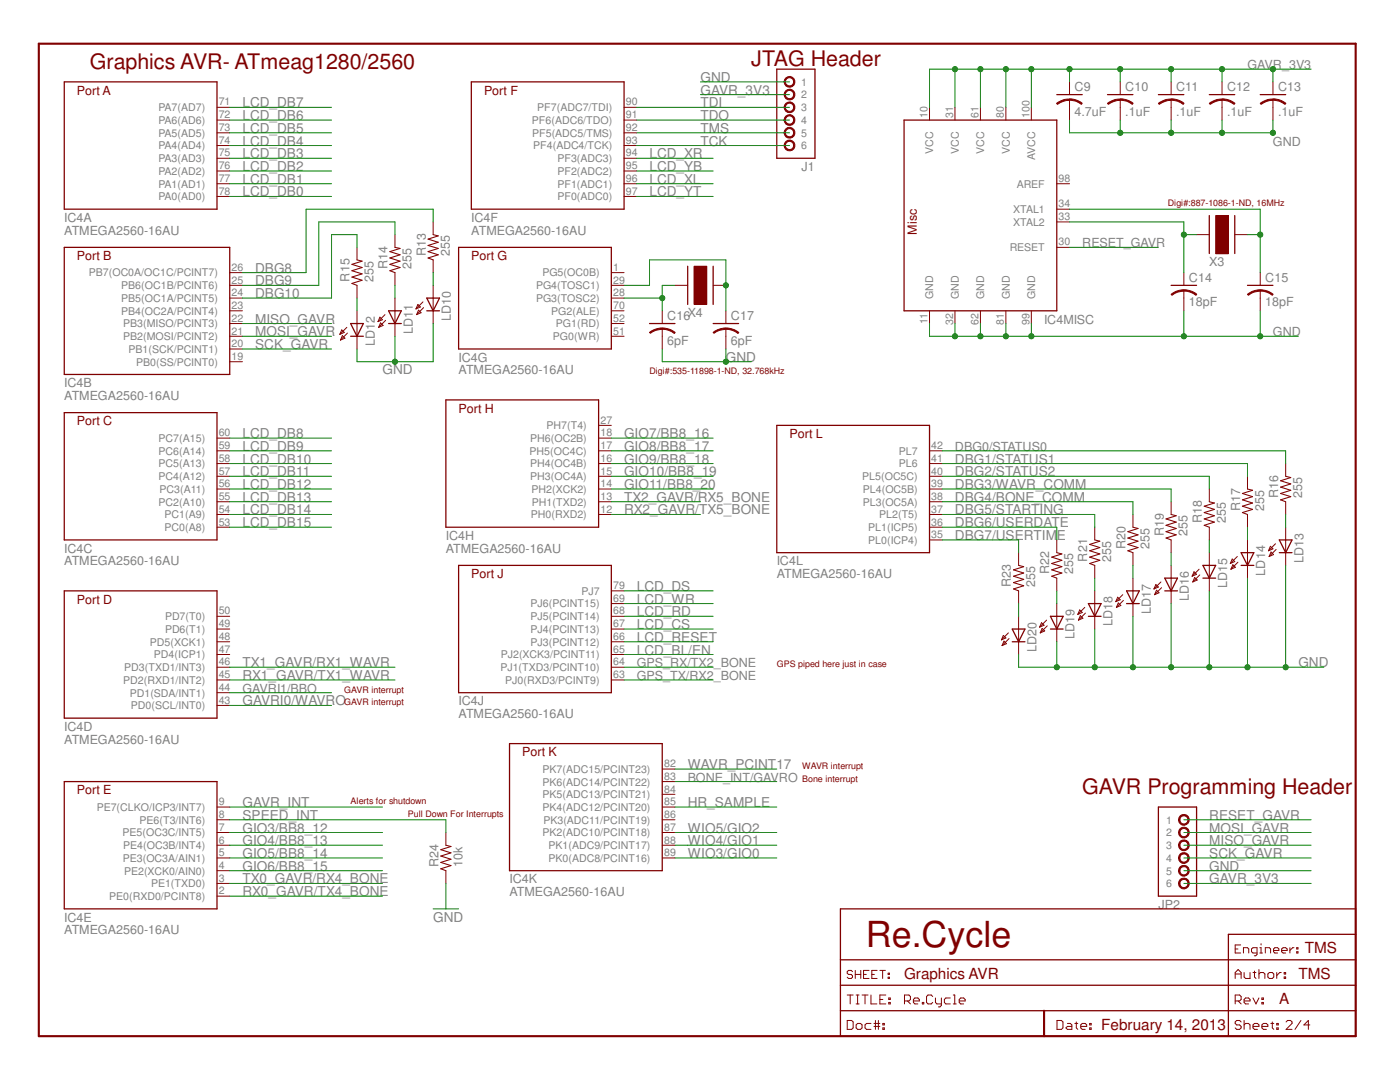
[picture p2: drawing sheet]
<svg xmlns="http://www.w3.org/2000/svg" width="279mm" height="216mm" viewBox="0 0 279 216" stroke-linecap="round" stroke-linejoin="round" font-family="sans-serif">
<path d="M7.7 8.7h262.9v198.1h-262.9zM208.4 201.7v5.1" fill="none" stroke="#800000" stroke-width=".42"/>
<path d="M137.2 53.1v7.6M142.3 53.1v7.6M167.7 181.4h102.9v25.4h-102.9zM167.7 196.6h102.9M167.7 191.5h102.9M270.6 186.4h-25.4v20.4M167.7 201.7h102.9" fill="none" stroke="#800000" stroke-width=".25"/>
<g fill="none" stroke="#800000" stroke-width=".2">
<path d="M134.7 56.9h2.5M142.3 56.9h2.6M169.1 198.5h1.2M169.7 198.5v1.8M170.1 193.9l-.2-.3h-.6l-.2 .3v.3l.2 .2h.6l.2 .3v.3l-.2 .2h-.6l-.2-.2M170.7 194.4h1.1M170.7 193.6v1.6M170.9 198.5h.5M171.2 198.5v1.8M171.8 193.6v1.6M172 198.5h1.2M172.3 194.4h.6"/>
<path d="M172.6 198.5v1.8M173.4 193.6h-1.1v1.6h1.1M173.8 198.5v1.8h1.2M174 194.4h.5M175 193.6h-1v1.6h1M175.6 199.4h.6M175.6 193.6h1.1M176.1 193.6v1.6M176.8 198.5h-1.2v1.8h1.2M177.2 195h.3v.2h-.3zM177.2 194.2h.3v.2h-.3zM177.4 199.1h.3v.3h-.3z"/>
<path d="M180.5 199.7h.9l.3-.3v-.6l-.3-.3h-.9v1.8M181.1 199.7l.6 .6M182.3 199.7h1.2v-.3l-.3-.3h-.6l-.3 .3v.6l.3 .3h.6M186.1 198.8l-.3-.3h-.6l-.3 .3v1.2l.3 .3h.6l.3-.3M186.7 199.1v.9l.3 .3h.9M187.9 199.1v1.5l-.3 .3h-.3M189.7 199.1h-.9l-.3 .3v.6l.3 .3h.9M190.2 198.5h.3v1.8M191.4 199.7h1.2v-.3l-.3-.3h-.6l-.3 .3v.6l.3 .3h.6M246.5 195.2v-1.1l.6-.6 .6 .6v1.1M246.5 199.7h.9l.3-.3v-.6l-.3-.3h-.9v1.8M246.5 194.4h1.2"/>
<path d="M246.5 189.4h.6M247.1 199.7l.6 .6M247.6 188.6h-1.1v1.6h1.1M248.2 190.2v-1.1h.8l.2 .3v.8M248.3 194.1v.8l.3 .3h.9v-1.1M248.3 199.7h1.2v-.3l-.3-.3h-.6l-.3 .3v.6l.3 .3h.6M250.1 199.1l.6 1.2 .5-1.2M250.1 194.1h.6M250.4 193.8v1.1l.3 .3M250.9 190.2h-.8l-.3-.3v-.5l.3-.3h.8v1.4l-.3 .2h-.3M251.2 193.5v1.7M251.2 194.4l.3-.3h.6l.3 .3v.8"/>
<path d="M251.4 190.2h.6M251.4 189.1h.3v1.1M251.7 188.3v.3M251.8 199.1h.3v.3h-.3zM252.5 190.2v-1.1h.8l.3 .3v.8M253.3 194.1h.6l.3 .3v.5l-.3 .3h-.6l-.3-.3v-.5zM254.2 189.7h1v-.3l-.2-.3h-.6l-.2 .3v.5l.2 .3h.6M254.8 194.1v1.1M255.7 194.1h-.3l-.6 .5M255.8 189.7h1.1v-.3l-.3-.3h-.5l-.3 .3v.5l.3 .3h.5M256.3 194.1h.3v.3h-.3zM256.3 194.9h.3v.3h-.3z"/>
<path d="M257.4 189.1v1.1M258.2 189.1h-.2l-.6 .6M258.8 189.9h.2v.3h-.2zM258.8 189.1h.2v.3h-.2zM169.1 203.6h.9l.3 .3v1.2l-.3 .3h-.9zM170.9 204.5l.3-.3h.5l.3 .3v.6l-.3 .3h-.5l-.3-.3zM170.9 200.3h.5M173.8 204.2h-.9l-.3 .3v.6l.3 .3h.9M174.4 204.2h1.2M174.4 204.8h1.2M174.7 203.6v1.8M175.3 203.6v1.8"/>
<path d="M176.2 205.1h.3v.3h-.3zM176.2 204.2h.3v.3h-.3zM177.4 200h.3v.3h-.3zM184.1 200h.3v.3h-.3zM190.2 200.3h.6M210.9 203.6h.9l.3 .3v1.2l-.3 .3h-.9zM213 204.2h.6l.3 .3v.9h-.9l-.3-.3 .3-.3h.9M214.5 204.2h.6M214.8 203.9v1.2l.3 .3M215.7 204.8h1.2v-.3l-.3-.3h-.6l-.3 .3v.6l.3 .3h.6M217.5 205.1h.3v.3h-.3zM217.5 204.2h.3v.3h-.3z"/>
<path d="M247.7 203.9l-.3-.3h-.6l-.3 .3v.3l.3 .3h.6l.3 .3v.3l-.3 .3h-.6l-.3-.3M248.3 204.5l.3-.3h.6l.3 .3v.9M248.3 203.6v1.8M250.1 204.8h1.1v-.3l-.2-.3h-.6l-.3 .3v.6l.3 .3h.6M251.8 204.8h1.2v-.3l-.3-.3h-.6l-.3 .3v.6l.3 .3h.6M251.8 200h.3v.3h-.3zM253.6 204.2h.6M253.9 203.9v1.2l.3 .3M254.8 205.1h.3v.3h-.3zM254.8 204.2h.3v.3h-.3zM256.7 203.9l.3-.3h.6l.3 .3v.3l-1.2 1.2h1.2M259.6 203.6l-1.2 1.8"/>
<path d="M261.4 204.5h-1.2l.9-.9v1.8"/>
</g>
<path d="M138.5 53.1h2.6v7.6h-2.6z" fill-rule="evenodd" fill="#800000"/>
<path d="M138.5 53.1h2.6v7.6h-2.6zM144.9 65.6v1.5" fill="none" stroke="#800000" stroke-width=".2"/>
<path d="M142.3 64.6h5.1" fill="none" stroke="#800000" stroke-width=".25"/>
<path d="M144.9 65.4a4.2 4.2 0 0 1 2.5 .9l-.1 .2a3.8 3.8 0 0 0-2.4-.8z" fill-rule="evenodd" fill="#800000"/>
<path d="M144.9 65.4a4.2 4.2 0 0 1 2.5 .9l-.1 .2a3.8 3.8 0 0 0-2.4-.8z" fill="none" stroke="#800000" stroke-width=".2"/>
<path d="M142.3 66.3a3.9 3.9 0 0 1 2.6-.9v.3a3.9 3.9 0 0 0-2.4 .8z" fill-rule="evenodd" fill="#800000"/>
<path d="M132.2 65.6v1.5M142.3 66.3a3.9 3.9 0 0 1 2.6-.9v.3a3.9 3.9 0 0 0-2.4 .8zM144.9 62v2.6M144.9 67.1v2.5" fill="none" stroke="#800000" stroke-width=".2"/>
<path d="M129.6 64.6h5.1" fill="none" stroke="#800000" stroke-width=".25"/>
<path d="M132.2 65.4a4.2 4.2 0 0 1 2.5 .9l-.1 .2a3.8 3.8 0 0 0-2.4-.8z" fill-rule="evenodd" fill="#800000"/>
<path d="M132.2 65.4a4.2 4.2 0 0 1 2.5 .9l-.1 .2a3.8 3.8 0 0 0-2.4-.8z" fill="none" stroke="#800000" stroke-width=".2"/>
<path d="M129.6 66.3a3.9 3.9 0 0 1 2.6-.9v.3a3.9 3.9 0 0 0-2.4 .8z" fill-rule="evenodd" fill="#800000"/>
<path d="M213.4 19.9v1.5M129.6 66.3a3.9 3.9 0 0 1 2.6-.9v.3a3.9 3.9 0 0 0-2.4 .8zM132.2 62v2.6M132.2 67.1v2.5" fill="none" stroke="#800000" stroke-width=".2"/>
<path d="M210.9 18.9h5.1" fill="none" stroke="#800000" stroke-width=".25"/>
<path d="M213.4 19.7a4 4 0 0 1 2.6 .9l-.2 .2a3.6 3.6 0 0 0-2.4-.8z" fill-rule="evenodd" fill="#800000"/>
<path d="M213.4 19.7a4 4 0 0 1 2.6 .9l-.2 .2a3.6 3.6 0 0 0-2.4-.8z" fill="none" stroke="#800000" stroke-width=".2"/>
<path d="M210.9 20.6a4.3 4.3 0 0 1 2.5-.8v.2a4.1 4.1 0 0 0-2.4 .8z" fill-rule="evenodd" fill="#800000"/>
<path d="M213.4 16.3v2.6M233.7 19.9v1.5M210.9 20.6a4.3 4.3 0 0 1 2.5-.8v.2a4.1 4.1 0 0 0-2.4 .8zM213.4 21.4v2.6" fill="none" stroke="#800000" stroke-width=".2"/>
<path d="M231.2 18.9h5.1" fill="none" stroke="#800000" stroke-width=".25"/>
<path d="M233.7 19.7a4 4 0 0 1 2.6 .9l-.2 .2a3.8 3.8 0 0 0-2.4-.8z" fill-rule="evenodd" fill="#800000"/>
<path d="M233.7 19.7a4 4 0 0 1 2.6 .9l-.2 .2a3.8 3.8 0 0 0-2.4-.8z" fill="none" stroke="#800000" stroke-width=".2"/>
<path d="M231.2 20.6a4.3 4.3 0 0 1 2.5-.8v.2a4.1 4.1 0 0 0-2.3 .8z" fill-rule="evenodd" fill="#800000"/>
<path d="M223.6 19.9v1.5M233.7 16.3v2.6M231.2 20.6a4.3 4.3 0 0 1 2.5-.8v.2a4.1 4.1 0 0 0-2.3 .8zM233.7 21.4v2.6" fill="none" stroke="#800000" stroke-width=".2"/>
<path d="M221 18.9h5.1" fill="none" stroke="#800000" stroke-width=".25"/>
<path d="M223.6 19.7a4 4 0 0 1 2.5 .9l-.1 .2a3.6 3.6 0 0 0-2.4-.8z" fill-rule="evenodd" fill="#800000"/>
<path d="M223.6 19.7a4 4 0 0 1 2.5 .9l-.1 .2a3.6 3.6 0 0 0-2.4-.8z" fill="none" stroke="#800000" stroke-width=".2"/>
<path d="M221 20.6a4.3 4.3 0 0 1 2.6-.8v.2a4.1 4.1 0 0 0-2.4 .8z" fill-rule="evenodd" fill="#800000"/>
<path d="M223.6 16.3v2.6M243.9 19.9v1.5M221 20.6a4.3 4.3 0 0 1 2.6-.8v.2a4.1 4.1 0 0 0-2.4 .8zM223.6 21.4v2.6" fill="none" stroke="#800000" stroke-width=".2"/>
<path d="M241.3 18.9h5.1" fill="none" stroke="#800000" stroke-width=".25"/>
<path d="M243.9 19.7a4 4 0 0 1 2.6 .9l-.2 .2a3.8 3.8 0 0 0-2.4-.8z" fill-rule="evenodd" fill="#800000"/>
<path d="M243.9 19.7a4 4 0 0 1 2.6 .9l-.2 .2a3.8 3.8 0 0 0-2.4-.8z" fill="none" stroke="#800000" stroke-width=".2"/>
<path d="M241.3 20.6a4.3 4.3 0 0 1 2.6-.8v.2a4.1 4.1 0 0 0-2.4 .8z" fill-rule="evenodd" fill="#800000"/>
<path d="M243.9 16.3v2.6M241.3 20.6a4.3 4.3 0 0 1 2.6-.8v.2a4.1 4.1 0 0 0-2.4 .8zM243.9 21.4v2.6M238.8 46.8h2.5M246.4 46.8h2.6" fill="none" stroke="#800000" stroke-width=".2"/>
<path d="M241.3 43v7.6M246.4 43v7.6" fill="none" stroke="#800000" stroke-width=".25"/>
<path d="M242.6 43h2.6v7.6h-2.6z" fill-rule="evenodd" fill="#800000"/>
<path d="M236.3 58v1.5M242.6 43h2.6v7.6h-2.6z" fill="none" stroke="#800000" stroke-width=".2"/>
<path d="M233.7 56.9h5.1" fill="none" stroke="#800000" stroke-width=".25"/>
<path d="M236.3 57.8a4 4 0 0 1 2.5 .9l-.1 .2a3.8 3.8 0 0 0-2.4-.8z" fill-rule="evenodd" fill="#800000"/>
<path d="M236.3 57.8a4 4 0 0 1 2.5 .9l-.1 .2a3.8 3.8 0 0 0-2.4-.8z" fill="none" stroke="#800000" stroke-width=".2"/>
<path d="M233.7 58.7a3.9 3.9 0 0 1 2.6-.9v.3a3.8 3.8 0 0 0-2.4 .8z" fill-rule="evenodd" fill="#800000"/>
<path d="M233.7 58.7a3.9 3.9 0 0 1 2.6-.9v.3a3.8 3.8 0 0 0-2.4 .8zM236.3 54.4v2.5M236.3 59.5v2.5M251.5 58v1.5" fill="none" stroke="#800000" stroke-width=".2"/>
<path d="M249 56.9h5" fill="none" stroke="#800000" stroke-width=".25"/>
<path d="M251.5 57.8a4 4 0 0 1 2.6 .9l-.2 .2a3.8 3.8 0 0 0-2.4-.8z" fill-rule="evenodd" fill="#800000"/>
<path d="M251.5 57.8a4 4 0 0 1 2.6 .9l-.2 .2a3.8 3.8 0 0 0-2.4-.8z" fill="none" stroke="#800000" stroke-width=".2"/>
<path d="M249 58.7a3.9 3.9 0 0 1 2.5-.9v.3a3.6 3.6 0 0 0-2.4 .8z" fill-rule="evenodd" fill="#800000"/>
<path d="M249 58.7a3.9 3.9 0 0 1 2.5-.9v.3a3.6 3.6 0 0 0-2.4 .8zM251.5 54.4v2.5M251.5 59.5v2.5" fill="none" stroke="#800000" stroke-width=".2"/>
<path d="M231.2 161h7.6v17.8h-7.6z" fill="none" stroke="#800000" stroke-width=".25"/>
<path d="M235.5 162.8a1.08 1.08 0 0 1 1.7 .2 1.08 1.08 0 0 1-.6 1.6 1.08 1.08 0 0 1-1.4-1h.3a.81 .81 0 0 1 1-.8 .81 .81 0 0 1 .4 1.3 .81 .81 0 0 1-1.4-.2v-.3h-.3z" fill-rule="evenodd" fill="#800000"/>
<path d="M235.5 162.8a1.08 1.08 0 0 1 1.7 .2 1.08 1.08 0 0 1-.6 1.6 1.08 1.08 0 0 1-1.4-1h.3a.81 .81 0 0 1 1-.8 .81 .81 0 0 1 .4 1.3 .81 .81 0 0 1-1.4-.2v-.3h-.3z" fill="none" stroke="#800000" stroke-width=".2"/>
<path d="M235.5 165.3a1.08 1.08 0 0 1 1.7 .3 1.08 1.08 0 0 1-.6 1.5 1.08 1.08 0 0 1-1.4-1h.3a.81 .81 0 0 1 1-.8 .81 .81 0 0 1 .4 1.3 .81 .81 0 0 1-1.4-.1v-.4h-.3z" fill-rule="evenodd" fill="#800000"/>
<path d="M235.5 165.3a1.08 1.08 0 0 1 1.7 .3 1.08 1.08 0 0 1-.6 1.5 1.08 1.08 0 0 1-1.4-1h.3a.81 .81 0 0 1 1-.8 .81 .81 0 0 1 .4 1.3 .81 .81 0 0 1-1.4-.1v-.4h-.3z" fill="none" stroke="#800000" stroke-width=".2"/>
<path d="M235.5 167.9a1.08 1.08 0 0 1 1.7 .2 1.08 1.08 0 0 1-.6 1.6 1.08 1.08 0 0 1-1.4-1h.3a.81 .81 0 0 1 1-.8 .81 .81 0 0 1 .4 1.3 .81 .81 0 0 1-1.4-.2v-.3h-.3z" fill-rule="evenodd" fill="#800000"/>
<path d="M235.5 167.9a1.08 1.08 0 0 1 1.7 .2 1.08 1.08 0 0 1-.6 1.6 1.08 1.08 0 0 1-1.4-1h.3a.81 .81 0 0 1 1-.8 .81 .81 0 0 1 .4 1.3 .81 .81 0 0 1-1.4-.2v-.3h-.3z" fill="none" stroke="#800000" stroke-width=".2"/>
<path d="M235.5 170.4a1.08 1.08 0 0 1 1.7 .3 1.08 1.08 0 0 1-.6 1.5 1.08 1.08 0 0 1-1.4-1h.3a.81 .81 0 0 1 1-.8 .81 .81 0 0 1 .4 1.3 .81 .81 0 0 1-1.4-.2v-.3h-.3z" fill-rule="evenodd" fill="#800000"/>
<path d="M235.5 170.4a1.08 1.08 0 0 1 1.7 .3 1.08 1.08 0 0 1-.6 1.5 1.08 1.08 0 0 1-1.4-1h.3a.81 .81 0 0 1 1-.8 .81 .81 0 0 1 .4 1.3 .81 .81 0 0 1-1.4-.2v-.3h-.3z" fill="none" stroke="#800000" stroke-width=".2"/>
<path d="M235.5 172.9a1.08 1.08 0 0 1 1.7 .3 1.08 1.08 0 0 1-.6 1.6 1.08 1.08 0 0 1-1.4-1.1h.3a.81 .81 0 0 1 1-.7 .81 .81 0 0 1 .4 1.3 .81 .81 0 0 1-1.4-.2v-.4h-.3z" fill-rule="evenodd" fill="#800000"/>
<path d="M235.5 172.9a1.08 1.08 0 0 1 1.7 .3 1.08 1.08 0 0 1-.6 1.6 1.08 1.08 0 0 1-1.4-1.1h.3a.81 .81 0 0 1 1-.7 .81 .81 0 0 1 .4 1.3 .81 .81 0 0 1-1.4-.2v-.4h-.3z" fill="none" stroke="#800000" stroke-width=".2"/>
<path d="M235.5 175.5a1.08 1.08 0 0 1 1.7 .2 1.08 1.08 0 0 1-.6 1.6 1.08 1.08 0 0 1-1.4-1h.3a.81 .81 0 0 1 1-.8 .81 .81 0 0 1 .4 1.3 .81 .81 0 0 1-1.4-.2v-.3h-.3z" fill-rule="evenodd" fill="#800000"/>
<g fill="none" stroke="#800000" stroke-width=".2">
<path d="M254 19.9v1.5M43.3 21.4h2.5M43.3 24h2.5M43.3 26.5h2.5M43.3 29h2.5M43.3 31.6h2.5M43.3 34.1h2.5M43.3 36.7h2.5M43.3 39.2h2.5M124.5 21.4h2.6M124.5 24h2.6M124.5 26.5h2.6"/>
<path d="M124.5 29h2.6M124.5 31.6h2.6M124.5 34.1h2.6M124.5 36.7h2.6M124.5 39.2h2.6M185.5 21.4v2.6M190.6 21.4v2.6M195.7 21.4v2.6M200.7 21.4v2.6M205.8 21.4v2.6M210.9 36.7h2.5M45.8 54.4h2.6"/>
<path d="M45.8 56.9h2.6M45.8 59.5h2.6M122 54.4h2.5M122 56.9h2.5M122 59.5h2.5M210.9 41.7h2.5M210.9 44.3h2.5M210.9 49.4h2.5M45.8 62h2.6M45.8 64.6h2.6M45.8 67.1h2.6M45.8 69.6h2.6"/>
<path d="M45.8 72.2h2.6M122 62h2.5M122 64.6h2.5M122 67.1h2.5M185.5 62v2.6M190.6 62v2.6M195.7 62v2.6M200.7 62v2.6M205.8 62v2.6M43.3 87.4h2.5M43.3 90h2.5M43.3 92.5h2.5"/>
<path d="M43.3 95h2.5M43.3 97.6h2.5M119.5 87.4h2.5M119.5 90h2.5M119.5 92.5h2.5M119.5 95h2.5M119.5 97.6h2.5M119.5 84.9h2.5M185.5 90h2.5M185.5 92.5h2.5M185.5 95h2.5M185.5 97.6h2.5"/>
<path d="M43.3 100.1h2.5M43.3 102.7h2.5M43.3 105.2h2.5M119.5 100.1h2.5M119.5 102.7h2.5M122 117.9h2.5M185.5 100.1h2.5M185.5 102.7h2.5M185.5 105.2h2.5M185.5 107.7h2.5M203.3 110.3v2.5M203.3 117.9v2.5"/>
<path d="M43.3 123h2.5M43.3 125.5h2.5M43.3 128.1h2.5M43.3 130.6h2.5M43.3 133.1h2.5M43.3 135.7h2.5M43.3 138.2h2.5M122 123h2.5M122 125.5h2.5M122 128.1h2.5M122 130.6h2.5M122 133.1h2.5"/>
<path d="M122 135.7h2.5M122 120.4h2.5M200.2 126.8l.5 .5-.8 .4zM200.4 127.9l.5 .5-.9 .4zM201.3 126.3l-1.4 1.4M201.4 127.4l-1.4 1.4M203.3 123v7.6M43.3 140.8h2.5M132.2 153.5h2.5M132.2 156h2.5M132.2 158.5h2.5M43.3 161h2.5"/>
<path d="M43.3 163.6h2.5M43.3 166.1h2.5M43.3 168.7h2.5M43.3 171.2h2.5M43.3 173.7h2.5M43.3 176.3h2.5M43.3 178.8h2.5M132.2 161h2.5M132.2 163.6h2.5M132.2 166.1h2.5M132.2 168.7h2.5M132.2 171.2h2.5"/>
<path d="M235.5 175.5a1.08 1.08 0 0 1 1.7 .2 1.08 1.08 0 0 1-.6 1.6 1.08 1.08 0 0 1-1.4-1h.3a.81 .81 0 0 1 1-.8 .81 .81 0 0 1 .4 1.3 .81 .81 0 0 1-1.4-.2v-.3h-.3z"/>
</g>
<path d="M203.3 112.8l1 .3-2 .6 2 .6-2 .7 2 .6-2 .6 2 .7-2 .6 1 .4" fill="none" stroke="#800000" stroke-width=".21"/>
<g fill="none" stroke="#800000" stroke-width=".25">
<path d="M12.8 16.3h30.5v25.4h-30.5zM94.1 16.3h30.4v25.4h-30.4zM251.5 18.9h5.1M180.4 24h30.5v38h-30.5zM12.8 49.4h33v25.3h-33zM91.5 49.4h30.5v20.2h-30.5zM89 79.8h30.5v25.4h-30.5zM12.8 82.3h30.5v25.4h-30.5zM155 84.9h30.5v25.4h-30.5zM12.8 117.9h30.5v25.4h-30.5zM91.5 112.8h30.5v25.4h-30.5zM202 125.5h2.6l-1.3 2.6z"/>
<path d="M202 128.1h2.6M12.8 156h30.5v25.4h-30.5zM101.7 148.4h30.5v25.3h-30.5z"/>
</g>
<path d="M254 19.7a4 4 0 0 1 2.6 .9l-.1 .2a3.8 3.8 0 0 0-2.5-.8z" fill-rule="evenodd" fill="#800000"/>
<path d="M254 19.7a4 4 0 0 1 2.6 .9l-.1 .2a3.8 3.8 0 0 0-2.5-.8z" fill="none" stroke="#800000" stroke-width=".2"/>
<path d="M251.5 20.6a4.3 4.3 0 0 1 2.5-.8v.2a3.9 3.9 0 0 0-2.3 .8z" fill-rule="evenodd" fill="#800000"/>
<path d="M254 16.3v2.6M251.5 20.6a4.3 4.3 0 0 1 2.5-.8v.2a3.9 3.9 0 0 0-2.3 .8zM254 21.4v2.6" fill="none" stroke="#800000" stroke-width=".2"/>
<path d="M155 13.8h7.6v17.8h-7.6z" fill="none" stroke="#800000" stroke-width=".25"/>
<path d="M156.8 15.5a1.09 1.09 0 0 1 1.7 .4 1.09 1.09 0 0 1-.7 1.5 1.09 1.09 0 0 1-1.3-1.1h.2a.83 .83 0 0 1 1.1-.8 .83 .83 0 0 1 .4 1.4 .83 .83 0 0 1-1.4-.2l-.1-.4h-.2z" fill-rule="evenodd" fill="#800000"/>
<path d="M156.8 15.5a1.09 1.09 0 0 1 1.7 .4 1.09 1.09 0 0 1-.7 1.5 1.09 1.09 0 0 1-1.3-1.1h.2a.83 .83 0 0 1 1.1-.8 .83 .83 0 0 1 .4 1.4 .83 .83 0 0 1-1.4-.2l-.1-.4h-.2z" fill="none" stroke="#800000" stroke-width=".2"/>
<path d="M156.8 18.1a1.09 1.09 0 0 1 1.7 .3 1.09 1.09 0 0 1-.7 1.6 1.09 1.09 0 0 1-1.3-1.1h.2a.83 .83 0 0 1 1.1-.8 .83 .83 0 0 1 .4 1.3 .83 .83 0 0 1-1.4-.2l-.1-.3h-.2z" fill-rule="evenodd" fill="#800000"/>
<path d="M156.8 18.1a1.09 1.09 0 0 1 1.7 .3 1.09 1.09 0 0 1-.7 1.6 1.09 1.09 0 0 1-1.3-1.1h.2a.83 .83 0 0 1 1.1-.8 .83 .83 0 0 1 .4 1.3 .83 .83 0 0 1-1.4-.2l-.1-.3h-.2z" fill="none" stroke="#800000" stroke-width=".2"/>
<path d="M156.8 20.6a1.09 1.09 0 0 1 1.7 .4 1.09 1.09 0 0 1-.7 1.5 1.09 1.09 0 0 1-1.3-1.1h.2a.83 .83 0 0 1 1.1-.8 .83 .83 0 0 1 .4 1.3 .83 .83 0 0 1-1.4-.1l-.1-.4h-.2z" fill-rule="evenodd" fill="#800000"/>
<path d="M156.8 20.6a1.09 1.09 0 0 1 1.7 .4 1.09 1.09 0 0 1-.7 1.5 1.09 1.09 0 0 1-1.3-1.1h.2a.83 .83 0 0 1 1.1-.8 .83 .83 0 0 1 .4 1.3 .83 .83 0 0 1-1.4-.1l-.1-.4h-.2z" fill="none" stroke="#800000" stroke-width=".2"/>
<path d="M156.8 23.2a1.09 1.09 0 0 1 1.7 .3 1.09 1.09 0 0 1-.7 1.5 1.09 1.09 0 0 1-1.3-1h.2a.83 .83 0 0 1 1.1-.8 .83 .83 0 0 1 .4 1.3 .83 .83 0 0 1-1.4-.2l-.1-.3h-.2z" fill-rule="evenodd" fill="#800000"/>
<path d="M156.8 23.2a1.09 1.09 0 0 1 1.7 .3 1.09 1.09 0 0 1-.7 1.5 1.09 1.09 0 0 1-1.3-1h.2a.83 .83 0 0 1 1.1-.8 .83 .83 0 0 1 .4 1.3 .83 .83 0 0 1-1.4-.2l-.1-.3h-.2z" fill="none" stroke="#800000" stroke-width=".2"/>
<path d="M156.8 25.7a1.09 1.09 0 0 1 1.7 .3 1.09 1.09 0 0 1-.7 1.6 1.09 1.09 0 0 1-1.3-1.1h.2a.83 .83 0 0 1 1.1-.8 .83 .83 0 0 1 .4 1.3 .83 .83 0 0 1-1.4-.2l-.1-.3h-.2z" fill-rule="evenodd" fill="#800000"/>
<path d="M156.8 25.7a1.09 1.09 0 0 1 1.7 .3 1.09 1.09 0 0 1-.7 1.6 1.09 1.09 0 0 1-1.3-1.1h.2a.83 .83 0 0 1 1.1-.8 .83 .83 0 0 1 .4 1.3 .83 .83 0 0 1-1.4-.2l-.1-.3h-.2z" fill="none" stroke="#800000" stroke-width=".2"/>
<path d="M156.8 28.2a1.09 1.09 0 0 1 1.7 .4 1.09 1.09 0 0 1-.7 1.5 1.09 1.09 0 0 1-1.3-1.1h.2a.83 .83 0 0 1 1.1-.8 .83 .83 0 0 1 .4 1.4 .83 .83 0 0 1-1.4-.2l-.1-.4h-.2z" fill-rule="evenodd" fill="#800000"/>
<g fill="none" stroke="#800000" stroke-width=".2">
<path d="M156.8 28.2a1.09 1.09 0 0 1 1.7 .4 1.09 1.09 0 0 1-.7 1.5 1.09 1.09 0 0 1-1.3-1.1h.2a.83 .83 0 0 1 1.1-.8 .83 .83 0 0 1 .4 1.4 .83 .83 0 0 1-1.4-.2l-.1-.4h-.2zM71.2 49.4v2.5M71.2 56.9v2.6M78.8 46.8v2.6M78.8 54.4v2.5M78.8 59.5v7.6M86.4 44.3v2.5M86.4 51.9v2.5M86.4 56.9v7.7M68.2 65.8l.5 .5-.9 .4zM68.3 67l.5 .5-.9 .4zM69.2 65.3l-1.4 1.4"/>
<path d="M69.3 66.5l-1.4 1.4M71.2 62v7.6M75.8 63.3l.5 .5-.9 .4zM75.9 64.4l.6 .5-.9 .4zM76.8 62.8l-1.4 1.4M77 63.9l-1.4 1.4M83.4 60.7l.5 .6-.9 .3zM83.5 61.9l.5 .5-.9 .4zM84.4 60.2l-1.4 1.4M84.5 61.4l-1.4 1.4M241.3 97.6v2.5M249 95v2.6"/>
<path d="M256.6 92.5v2.5M210.9 107.7v2.6M210.9 115.4v2.5M218.5 105.2v2.5M218.5 112.8v2.6M218.5 117.9v7.6M223.1 119.2l.5 .5-.9 .4zM224.1 118.7l-1.4 1.4M224.2 119.8l-1.4 1.4M226.1 102.7v2.5M226.1 110.3v2.5M226.1 115.4v7.6"/>
<path d="M230.7 116.6l.5 .5-.9 .4zM230.8 117.8l.5 .5-.9 .4zM231.7 116.1l-1.4 1.4M231.8 117.3l-1.4 1.4M233.7 100.1v2.6M233.7 107.7v2.6M233.7 112.8v7.6M238.3 114.1l.5 .5-.9 .4zM238.4 115.2l.5 .5-.9 .4zM239.3 113.6l-1.4 1.4M239.4 114.7l-1.4 1.4M241.3 105.2v2.5"/>
<path d="M241.3 110.3v7.6M245.9 111.5l.5 .6-.9 .3zM246 112.7l.5 .5-.8 .4zM246.9 111l-1.4 1.4M247.1 112.2l-1.4 1.4M249 102.7v2.5M249 107.7v7.7M253.5 109l.5 .5-.8 .4zM253.7 110.2l.5 .5-.9 .3zM254.6 108.5l-1.4 1.4M254.7 109.6l-1.4 1.4M256.6 100.1v2.6"/>
<path d="M256.6 105.2v7.6M207.9 124.2l.5 .6-.9 .3zM208 125.4l.5 .5-.9 .4zM208.9 123.7l-1.4 1.4M209 124.9l-1.4 1.4M210.9 120.4v7.7M215.5 121.7l.5 .5-.9 .4zM215.6 122.9l.5 .5-.9 .3zM216.5 121.2l-1.4 1.4M216.6 122.3l-1.4 1.4M223.2 120.3l.5 .5-.9 .4zM89 166.1v2.6"/>
<path d="M89 173.7v2.6"/>
</g>
<path d="M71.2 51.9l1.1 .2-2.1 .6 2.1 .7-2.1 .6 2.1 .7-2.1 .6 2.1 .6-2.1 .7 1 .3M78.8 49.4l1 .2-2 .6 2 .6-2 .7 2 .6-2 .6 2 .7-2 .6 1 .4M86.4 46.8l1.1 .3-2.1 .6 2.1 .6-2.1 .7 2.1 .6-2.1 .6 2.1 .6-2.1 .7 1 .4M249 97.6l1 .2-2.1 .7 2.1 .6-2.1 .6 2.1 .7-2.1 .6 2.1 .6-2.1 .7 1.1 .4M256.6 95l1 .3-2 .6 2 .7-2 .6 2 .6-2 .7 2 .6-2 .6 1 .4M210.9 110.3l1 .2-2 .7 2 .6-2 .6 2 .7-2 .6 2 .6-2 .7 1 .4M218.5 107.7l1 .3-2 .6 2 .7-2 .6 2 .6-2 .7 2 .6-2 .6 1 .4M226.1 105.2l1 .3-2 .6 2 .6-2 .7 2 .6-2 .6 2 .7-2 .6 1 .4M233.7 102.7l1 .2-2 .6 2 .7-2 .6 2 .7-2 .6 2 .6-2 .7 1 .3M241.3 100.1l1.1 .3-2.1 .6 2.1 .6-2.1 .7 2.1 .6-2.1 .6 2.1 .7-2.1 .6 1 .4M89 168.7l1 .2-2 .6 2 .7-2 .6 2 .6-2 .7 2 .6-2 .7 1 .3" fill="none" stroke="#800000" stroke-width=".21"/>
<g fill="none" stroke="#800000" stroke-width=".25">
<path d="M85.2 59.5h2.5l-1.3 2.5zM70 64.6h2.5l-1.3 2.5zM70 67.1h2.5M77.6 64.6h2.5M77.6 62h2.5l-1.3 2.6zM85.2 62h2.5M224.8 117.9h2.6l-1.3 2.5zM232.5 117.9h2.5M232.5 115.4h2.5l-1.3 2.5zM240.1 115.4h2.5M240.1 112.8h2.5l-1.3 2.6zM247.7 112.8h2.5"/>
<path d="M247.7 110.3h2.5l-1.2 2.5zM255.3 110.3h2.6M255.3 107.7h2.6l-1.3 2.6zM209.6 123h2.6l-1.3 2.5zM209.6 125.5h2.6M217.2 123h2.6M217.2 120.4h2.6l-1.3 2.6zM224.8 120.4h2.6"/>
</g>
<path d="M213.4 24v2.5h30.5M223.6 24v2.5" fill="none" stroke="#008000" stroke-width=".2"/>
<circle cx="223.6" cy="26.5" r=".51" fill="#008000"/>
<g fill="none" stroke="#008000" stroke-width=".2">
<path d="M233.7 24v2.5"/>
<circle cx="223.6" cy="26.5" r=".51"/>
</g>
<circle cx="233.7" cy="26.5" r=".51" fill="#008000"/>
<g fill="none" stroke="#008000" stroke-width=".2">
<path d="M243.9 24v2.5"/>
<circle cx="233.7" cy="26.5" r=".51"/>
</g>
<circle cx="243.9" cy="26.5" r=".51" fill="#008000"/>
<g fill="none" stroke="#008000" stroke-width=".2">
<path d="M254 24v2.5h-10.1"/>
<circle cx="243.9" cy="26.5" r=".51"/>
</g>
<circle cx="254" cy="26.5" r=".51" fill="#008000"/>
<g fill="none" stroke="#008000" stroke-width=".2">
<path d="M185.5 64.6v2.5h73.6M190.6 64.6v2.5M236.3 173.7h25.4"/>
<circle cx="254" cy="26.5" r=".51"/>
</g>
<circle cx="190.6" cy="67.1" r=".51" fill="#008000"/>
<g fill="none" stroke="#008000" stroke-width=".2">
<path d="M195.7 64.6v2.5"/>
<circle cx="190.6" cy="67.1" r=".51"/>
</g>
<circle cx="195.7" cy="67.1" r=".51" fill="#008000"/>
<g fill="none" stroke="#008000" stroke-width=".2">
<path d="M200.7 64.6v2.5"/>
<circle cx="195.7" cy="67.1" r=".51"/>
</g>
<circle cx="200.7" cy="67.1" r=".51" fill="#008000"/>
<g fill="none" stroke="#008000" stroke-width=".2">
<path d="M205.8 64.6v2.5"/>
<circle cx="200.7" cy="67.1" r=".51"/>
</g>
<circle cx="205.8" cy="67.1" r=".51" fill="#008000"/>
<g fill="none" stroke="#008000" stroke-width=".2">
<path d="M236.3 62v5.1"/>
<circle cx="205.8" cy="67.1" r=".51"/>
</g>
<circle cx="236.3" cy="67.1" r=".51" fill="#008000"/>
<g fill="none" stroke="#008000" stroke-width=".2">
<path d="M251.5 62v5.1"/>
<circle cx="236.3" cy="67.1" r=".51"/>
</g>
<circle cx="251.5" cy="67.1" r=".51" fill="#008000"/>
<g fill="none" stroke="#008000" stroke-width=".2">
<path d="M241.3 117.9v15.2h7.7"/>
<circle cx="251.5" cy="67.1" r=".51"/>
</g>
<circle cx="241.3" cy="133.1" r=".51" fill="#008000"/>
<g fill="none" stroke="#008000" stroke-width=".2">
<path d="M233.7 120.4v12.7h7.6"/>
<circle cx="241.3" cy="133.1" r=".51"/>
</g>
<circle cx="233.7" cy="133.1" r=".51" fill="#008000"/>
<g fill="none" stroke="#008000" stroke-width=".2">
<path d="M226.1 123v10.1h7.6"/>
<circle cx="233.7" cy="133.1" r=".51"/>
</g>
<circle cx="226.1" cy="133.1" r=".51" fill="#008000"/>
<g fill="none" stroke="#008000" stroke-width=".2">
<path d="M218.5 125.5v7.6h7.6"/>
<circle cx="226.1" cy="133.1" r=".51"/>
</g>
<circle cx="218.5" cy="133.1" r=".51" fill="#008000"/>
<g fill="none" stroke="#008000" stroke-width=".2">
<path d="M210.9 128.1v5h7.6"/>
<circle cx="218.5" cy="133.1" r=".51"/>
</g>
<circle cx="210.9" cy="133.1" r=".51" fill="#008000"/>
<g fill="none" stroke="#008000" stroke-width=".2">
<path d="M249 115.4v17.7M203.3 130.6v2.5h7.6"/>
<circle cx="210.9" cy="133.1" r=".51"/>
</g>
<circle cx="249" cy="133.1" r=".51" fill="#008000"/>
<g fill="none" stroke="#008000" stroke-width=".2">
<path d="M256.6 112.8v20.3M249 133.1h15.2"/>
<circle cx="249" cy="133.1" r=".51"/>
</g>
<circle cx="256.6" cy="133.1" r=".51" fill="#008000"/>
<g fill="none" stroke="#008000" stroke-width=".2">
<path d="M132.2 69.6v2.6h17.7M144.9 69.6v2.6"/>
<circle cx="256.6" cy="133.1" r=".51"/>
</g>
<circle cx="144.9" cy="72.2" r=".51" fill="#008000"/>
<g fill="none" stroke="#008000" stroke-width=".2">
<path d="M139.8 16.3h17.8M78.8 67.1v5.1M86.4 64.6v7.6h-15.2v-2.6"/>
<circle cx="144.9" cy="72.2" r=".51"/>
</g>
<circle cx="78.8" cy="72.2" r=".51" fill="#008000"/>
<g fill="none" stroke="#008000" stroke-width=".2">
<path d="M233.7 13.8h-20.3v2.5M89 176.3v5.1M86.4 181.4h5.1"/>
<circle cx="78.8" cy="72.2" r=".51"/>
</g>
<circle cx="213.4" cy="13.8" r=".51" fill="#008000"/>
<g fill="none" stroke="#008000" stroke-width=".2">
<path d="M223.6 13.8v2.5"/>
<circle cx="213.4" cy="13.8" r=".51"/>
</g>
<circle cx="223.6" cy="13.8" r=".51" fill="#008000"/>
<g fill="none" stroke="#008000" stroke-width=".2">
<path d="M233.7 13.8v2.5"/>
<circle cx="223.6" cy="13.8" r=".51"/>
</g>
<circle cx="233.7" cy="13.8" r=".51" fill="#008000"/>
<g fill="none" stroke="#008000" stroke-width=".2">
<path d="M233.7 13.8h10.2v2.5"/>
<circle cx="233.7" cy="13.8" r=".51"/>
</g>
<circle cx="243.9" cy="13.8" r=".51" fill="#008000"/>
<g fill="none" stroke="#008000" stroke-width=".2">
<path d="M190.6 13.8v7.6M213.4 13.8h-27.9v7.6"/>
<circle cx="243.9" cy="13.8" r=".51"/>
</g>
<circle cx="190.6" cy="13.8" r=".51" fill="#008000"/>
<g fill="none" stroke="#008000" stroke-width=".2">
<path d="M195.7 13.8v7.6"/>
<circle cx="190.6" cy="13.8" r=".51"/>
</g>
<circle cx="195.7" cy="13.8" r=".51" fill="#008000"/>
<g fill="none" stroke="#008000" stroke-width=".2">
<path d="M200.7 13.8v7.6"/>
<circle cx="195.7" cy="13.8" r=".51"/>
</g>
<circle cx="200.7" cy="13.8" r=".51" fill="#008000"/>
<g fill="none" stroke="#008000" stroke-width=".2">
<path d="M205.8 13.8v7.6"/>
<circle cx="200.7" cy="13.8" r=".51"/>
</g>
<circle cx="205.8" cy="13.8" r=".51" fill="#008000"/>
<g fill="none" stroke="#008000" stroke-width=".2">
<path d="M243.9 13.8h17.8M254 13.8v2.5"/>
<circle cx="205.8" cy="13.8" r=".51"/>
</g>
<circle cx="254" cy="13.8" r=".51" fill="#008000"/>
<g fill="none" stroke="#008000" stroke-width=".2">
<path d="M139.8 18.9h17.8M249 46.8h2.5M251.5 41.7v12.7M236.3 176.3h25.4"/>
<circle cx="254" cy="13.8" r=".51"/>
</g>
<circle cx="251.5" cy="46.8" r=".51" fill="#008000"/>
<g fill="none" stroke="#008000" stroke-width=".2">
<path d="M213.4 41.7h38.1M236.3 44.3v10.1M236.3 46.8h2.5"/>
<circle cx="251.5" cy="46.8" r=".51"/>
</g>
<circle cx="236.3" cy="46.8" r=".51" fill="#008000"/>
<g fill="none" stroke="#008000" stroke-width=".2">
<path d="M124.5 56.9h5.1v-5h15.3v10.1M213.4 44.3h22.9M213.4 49.4h17.8M48.4 67.1h17.8M48.4 64.6h17.8M48.4 69.6h17.8M188 97.6h45.7v2.5M188 92.5h61v2.5M188 95h53.3v2.6M188 100.1h38.1v2.6M188 102.7h30.5v2.5M188 105.2h22.9v2.5"/>
<path d="M188 107.7h15.3v2.6M210.9 117.9v2.5M218.5 115.4v2.5M226.1 112.8v2.6M233.7 110.3v2.5M241.3 107.7v2.6M45.8 135.7h33M45.8 133.1h33M203.3 120.4v2.6M134.7 153.5h20.3M45.8 176.3h30.5M45.8 178.8h30.5"/>
<path d="M236.3 163.6h25.4M236.3 166.1h25.4M236.3 168.7h25.4M236.3 171.2h25.4"/>
<circle cx="236.3" cy="46.8" r=".51"/>
</g>
<circle cx="144.9" cy="56.9" r=".51" fill="#008000"/>
<g fill="none" stroke="#008000" stroke-width=".2">
<path d="M124.5 59.5h7.7M134.7 56.9h-2.5v5.1"/>
<circle cx="144.9" cy="56.9" r=".51"/>
</g>
<circle cx="132.2" cy="59.5" r=".51" fill="#008000"/>
<g fill="none" stroke="#008000" stroke-width=".2">
<path d="M45.8 21.4h20.4M45.8 24h20.4M45.8 26.5h20.4M45.8 29h20.4M45.8 31.6h20.4M45.8 34.1h20.4M45.8 36.7h20.4M45.8 39.2h20.4M127.1 21.4h30.5M127.1 24h30.5M127.1 26.5h30.5M127.1 29h30.5"/>
<path d="M127.1 31.6h15.2M127.1 34.1h15.2M127.1 36.7h15.2M127.1 39.2h15.2M71.2 49.4v-2.6h-5v12.7h-17.8M71.2 59.5v2.5M78.8 46.8v-2.5h-15.2v12.6h-15.2M78.8 56.9v2.6M86.4 44.3v-2.6h-25.3v12.7h-12.7M86.4 54.4v2.5M45.8 90h20.4M45.8 87.4h20.4"/>
<path d="M45.8 92.5h20.4M45.8 95h20.4M45.8 97.6h20.4M122 90h20.3M122 87.4h20.3M122 92.5h20.3M122 95h20.3M122 97.6h20.3M188 90h68.6v2.5M45.8 100.1h20.4M45.8 102.7h20.4M45.8 105.2h20.4"/>
<path d="M122 100.1h17.8M122 102.7h17.8M124.5 117.9h17.8M249 105.2v2.5M256.6 102.7v2.5M45.8 138.2h20.4M124.5 120.4h17.8M124.5 123h17.8M124.5 128.1h17.8M124.5 130.6h17.8M124.5 125.5h17.8M124.5 133.1h17.8"/>
<path d="M124.5 135.7h17.8M45.8 140.8h20.4M134.7 156h20.3M45.8 161h30.5M45.8 168.7h30.5M45.8 166.1h30.5M45.8 171.2h30.5M45.8 173.7h30.5M45.8 163.6h43.2v2.5M134.7 161h20.3M134.7 168.7h20.3M134.7 166.1h20.3"/>
<path d="M134.7 171.2h20.3"/>
<circle cx="132.2" cy="59.5" r=".51"/>
</g>
<text font-size="7.2" fill="#800000" x="172.8" y="189">Re.Cycle</text>
<g font-size="4.3" fill="#800000">
<text x="17.9" y="13.8">Graphics AVR- ATmeag1280/2560</text>
<text x="149.9" y="13.2">JTAG Header</text>
<text x="216" y="158.5">GAVR Programming Header</text>
</g>
<g font-size="3" fill="#800000">
<text x="260.4" y="190.2">TMS</text>
<text x="180.4" y="195.3">Graphics AVR</text>
<text x="259.1" y="195.3">TMS</text>
<text x="255.3" y="200.4">A</text>
<text x="219.8" y="205.5">February 14, 2013</text>
</g>
<g font-size="2.7" fill="#808080">
<text x="139.8" y="16.3">GND</text>
<text x="48.4" y="21.4">LCD_DB7</text>
<text x="48.4" y="24">LCD_DB6</text>
<text x="139.8" y="18.9">GAVR_3V3</text>
<text x="139.8" y="21.4">TDI</text>
<text x="139.8" y="24">TDO</text>
<text x="48.4" y="26.5">LCD_DB5</text>
<text x="48.4" y="29">LCD_DB4</text>
<text x="139.8" y="26.5">TMS</text>
<text x="139.8" y="29">TCK</text>
<text x="48.4" y="31.6">LCD_DB3</text>
<text x="48.4" y="34.1">LCD_DB2</text>
<text x="129.6" y="31.6">LCD_XR</text>
<text x="129.6" y="34.1">LCD_YB</text>
<text x="48.4" y="36.7">LCD_DB1</text>
<text x="48.4" y="39.2">LCD_DB0</text>
<text x="129.6" y="36.7">LCD_XL</text>
<text x="129.6" y="39.2">LCD_YT</text>
<text x="50.9" y="54.4">DBG8</text>
<text x="50.9" y="56.9">DBG9</text>
<text x="50.9" y="59.5">DBG10</text>
<text x="50.9" y="64.6">MISO_GAVR</text>
<text x="50.9" y="67.1">MOSI_GAVR</text>
<text x="50.9" y="69.6">SCK_GAVR</text>
<text x="76.3" y="74.7">GND</text>
<text x="144.9" y="72.2">GND</text>
<text x="48.4" y="87.4">LCD_DB8</text>
<text x="48.4" y="90">LCD_DB9</text>
<text x="124.5" y="90">GIO8/BB8_17</text>
<text x="124.5" y="87.4">GIO7/BB8_16</text>
<text x="48.4" y="92.5">LCD_DB10</text>
<text x="48.4" y="95">LCD_DB11</text>
<text x="124.5" y="92.5">GIO9/BB8_18</text>
<text x="124.5" y="95">GIO10/BB8_19</text>
<text x="190.6" y="92.5">DBG1/STATUS1</text>
<text x="190.6" y="95">DBG2/STATUS2</text>
<text x="48.4" y="97.6">LCD_DB12</text>
<text x="48.4" y="100.1">LCD_DB13</text>
<text x="124.5" y="100.1">TX2_GAVR/RX5_BONE</text>
<text x="124.5" y="97.6">GIO11/BB8_20</text>
<text x="190.6" y="97.6">DBG3/WAVR_COMM</text>
<text x="190.6" y="100.1">DBG4/BONE_COMM</text>
<text x="48.4" y="102.7">LCD_DB14</text>
<text x="48.4" y="105.2">LCD_DB15</text>
<text x="124.5" y="102.7">RX2_GAVR/TX5_BONE</text>
<text x="190.6" y="102.7">DBG5/STARTING</text>
<text x="190.6" y="105.2">DBG6/USERDATE</text>
<text x="190.6" y="107.7">DBG7/USERTIME</text>
<text x="127.1" y="117.9">LCD_DS</text>
<text x="127.1" y="120.4">LCD_WR</text>
<text x="127.1" y="123">LCD_RD</text>
<text x="127.1" y="125.5">LCD_CS</text>
<text x="127.1" y="128.1">LCD_RESET</text>
<text x="127.1" y="130.6">LCD_BL/EN</text>
<text x="48.4" y="135.7">RX1_GAVR/TX1_WAVR</text>
<text x="48.4" y="133.1">TX1_GAVR/RX1_WAVR</text>
<text x="259.1" y="133.1">GND</text>
<text x="48.4" y="140.8">GAVRI0/WAVRO</text>
<text x="137.2" y="153.5">WAVR_PCINT17</text>
<text x="48.4" y="161">GAVR_INT</text>
<text x="137.2" y="161">HR_SAMPLE</text>
<text x="48.4" y="166.1">GIO3/BB8_12</text>
<text x="48.4" y="163.6">SPEED_INT</text>
<text x="137.2" y="166.1">WIO5/GIO2</text>
<text x="241.3" y="163.6">RESET_GAVR</text>
<text x="241.3" y="166.1">MOSI_GAVR</text>
<text x="48.4" y="168.7">GIO4/BB8_13</text>
<text x="48.4" y="171.2">GIO5/BB8_14</text>
<text x="48.4" y="173.7">GIO6/BB8_15</text>
<text x="137.2" y="168.7">WIO4/GIO1</text>
<text x="137.2" y="171.2">WIO3/GIO0</text>
<text x="241.3" y="173.7">GND</text>
<text x="241.3" y="168.7">MISO_GAVR</text>
<text x="241.3" y="171.2">SCK_GAVR</text>
<text x="48.4" y="176.3">TX0_GAVR/RX4_BONE</text>
<text x="48.4" y="178.8">RX0_GAVR/TX4_BONE</text>
<text x="241.3" y="176.3">GAVR_3V3</text>
<text x="86.4" y="183.9">GND</text>
</g>
<g font-size="2.5" fill="#808080">
<text x="249" y="13.8">GAVR_3V3</text>
<text x="214.5" y="23.1">4.7uF</text>
<text x="214.5" y="18.2">C9</text>
<text x="224.6" y="23.1">.1uF</text>
<text x="224.6" y="18.2">C10</text>
<text x="234.7" y="23.1">.1uF</text>
<text x="234.7" y="18.2">C11</text>
<text x="244.9" y="23.1">.1uF</text>
<text x="244.9" y="18.2">C12</text>
<text x="255.1" y="23.1">.1uF</text>
<text x="255.1" y="18.2">C13</text>
<text x="254" y="29">GND</text>
<text x="160" y="34.1">J1</text>
<text x="12.8" y="46.8">ATMEGA2560-16AU</text>
<text x="12.8" y="44.3">IC4A</text>
<text x="94.1" y="46.8">ATMEGA2560-16AU</text>
<text x="94.1" y="44.3">IC4F</text>
<text x="77.3" y="53.6" transform="rotate(-90 77.3 53.6)">R14</text>
<text x="82.1" y="53.6" transform="rotate(-90 82.1 53.6)">255</text>
<text x="85" y="51.1" transform="rotate(-90 85 51.1)">R13</text>
<text x="89.7" y="51.1" transform="rotate(-90 89.7 51.1)">255</text>
<text x="216" y="49.4">RESET_GAVR</text>
<text x="241.3" y="53.1">X3</text>
<text x="69.7" y="56.2" transform="rotate(-90 69.7 56.2)">R15</text>
<text x="74.5" y="56.2" transform="rotate(-90 74.5 56.2)">255</text>
<text x="237.3" y="56.3">C14</text>
<text x="252.5" y="56.3">C15</text>
<text x="90" y="64.1" transform="rotate(-90 90 64.1)">LD10</text>
<text x="133.2" y="63.9">C16</text>
<text x="137.2" y="63.3">X4</text>
<text x="145.9" y="63.9">C17</text>
<text x="208.4" y="64.6">IC4MISC</text>
<text x="237.3" y="61.1">18pF</text>
<text x="252.5" y="61.1">18pF</text>
<text x="74.8" y="69.1" transform="rotate(-90 74.8 69.1)">LD12</text>
<text x="82.4" y="66.6" transform="rotate(-90 82.4 66.6)">LD11</text>
<text x="133.2" y="68.7">6pF</text>
<text x="145.9" y="68.7">6pF</text>
<text x="254" y="67.1">GND</text>
<text x="12.8" y="77.3">IC4B</text>
<text x="91.5" y="72.2">IC4G</text>
<text x="91.5" y="74.7">ATMEGA2560-16AU</text>
<text x="12.8" y="79.8">ATMEGA2560-16AU</text>
<text x="190.6" y="90">DBG0/STATUS0</text>
<text x="247.5" y="101.9" transform="rotate(-90 247.5 101.9)">R17</text>
<text x="252.3" y="101.9" transform="rotate(-90 252.3 101.9)">255</text>
<text x="255.1" y="99.4" transform="rotate(-90 255.1 99.4)">R16</text>
<text x="259.9" y="99.4" transform="rotate(-90 259.9 99.4)">255</text>
<text x="89" y="107.7">IC4H</text>
<text x="232.2" y="107" transform="rotate(-90 232.2 107)">R19</text>
<text x="237" y="107" transform="rotate(-90 237 107)">255</text>
<text x="239.9" y="104.4" transform="rotate(-90 239.9 104.4)">R18</text>
<text x="244.6" y="104.4" transform="rotate(-90 244.6 104.4)">255</text>
<text x="12.8" y="112.8">ATMEGA2560-16AU</text>
<text x="12.8" y="110.3">IC4C</text>
<text x="89" y="110.3">ATMEGA2560-16AU</text>
<text x="155" y="112.8">IC4L</text>
<text x="217" y="112.1" transform="rotate(-90 217 112.1)">R21</text>
<text x="221.8" y="112.1" transform="rotate(-90 221.8 112.1)">255</text>
<text x="224.6" y="109.5" transform="rotate(-90 224.6 109.5)">R20</text>
<text x="229.4" y="109.5" transform="rotate(-90 229.4 109.5)">255</text>
<text x="260.1" y="112.3" transform="rotate(-90 260.1 112.3)">LD13</text>
<text x="155" y="115.4">ATMEGA2560-16AU</text>
<text x="201.8" y="117.1" transform="rotate(-90 201.8 117.1)">R23</text>
<text x="206.6" y="117.1" transform="rotate(-90 206.6 117.1)">255</text>
<text x="209.4" y="114.6" transform="rotate(-90 209.4 114.6)">R22</text>
<text x="214.2" y="114.6" transform="rotate(-90 214.2 114.6)">255</text>
<text x="237.3" y="119.9" transform="rotate(-90 237.3 119.9)">LD16</text>
<text x="244.9" y="117.4" transform="rotate(-90 244.9 117.4)">LD15</text>
<text x="252.5" y="114.9" transform="rotate(-90 252.5 114.9)">LD14</text>
<text x="222" y="125" transform="rotate(-90 222 125)">LD18</text>
<text x="229.7" y="122.5" transform="rotate(-90 229.7 122.5)">LD17</text>
<text x="206.8" y="130.1" transform="rotate(-90 206.8 130.1)">LD20</text>
<text x="214.5" y="127.6" transform="rotate(-90 214.5 127.6)">LD19</text>
<text x="127.1" y="133.1">GPS_RX/TX2_BONE</text>
<text x="127.1" y="135.7">GPS_TX/RX2_BONE</text>
<text x="48.4" y="138.2">GAVRI1/BBO</text>
<text x="91.5" y="140.8">IC4J</text>
<text x="91.5" y="143.3">ATMEGA2560-16AU</text>
<text x="12.8" y="148.4">ATMEGA2560-16AU</text>
<text x="12.8" y="145.8">IC4D</text>
<text x="137.2" y="156">BONE_INT/GAVRO</text>
<text x="87.5" y="173" transform="rotate(-90 87.5 173)">R24</text>
<text x="92.3" y="173" transform="rotate(-90 92.3 173)">10k</text>
<text x="101.7" y="176.3">IC4K</text>
<text x="101.7" y="178.8">ATMEGA2560-16AU</text>
<text x="12.8" y="183.9">IC4E</text>
<text x="231.2" y="181.4">JP2</text>
<text x="12.8" y="186.4">ATMEGA2560-16AU</text>
</g>
<g font-size="2.5" fill="#800000">
<text x="15.4" y="18.9">Port A</text>
<text x="96.6" y="18.9">Port F</text>
<text x="183" y="46.8" transform="rotate(-90 183 46.8)">Misc</text>
<text x="15.4" y="51.9">Port B</text>
<text x="94.1" y="51.9">Port G</text>
<text x="91.5" y="82.3">Port H</text>
<text x="15.4" y="84.9">Port C</text>
<text x="157.6" y="87.4">Port L</text>
<text x="94.1" y="115.4">Port J</text>
<text x="15.4" y="120.4">Port D</text>
<text x="104.2" y="150.9">Port K</text>
<text x="15.4" y="158.5">Port E</text>
</g>
<g font-size="2.1" fill="#808080">
<text x="159.9" y="17.1">1</text>
<text x="31.6" y="22.2">PA7(AD7)</text>
<text x="43.6" y="21">71</text>
<text x="43.6" y="23.6">72</text>
<text x="107.2" y="22.2">PF7(ADC7/TDI)</text>
<text x="124.9" y="21">90</text>
<text x="124.9" y="23.6">91</text>
<text x="159.9" y="19.6">2</text>
<text x="159.9" y="22.2">3</text>
<text x="185.1" y="23.6" transform="rotate(-90 185.1 23.6)">10</text>
<text x="190.2" y="23.6" transform="rotate(-90 190.2 23.6)">31</text>
<text x="195.3" y="23.6" transform="rotate(-90 195.3 23.6)">61</text>
<text x="200.4" y="23.6" transform="rotate(-90 200.4 23.6)">80</text>
<text x="205.4" y="23.6" transform="rotate(-90 205.4 23.6)">100</text>
<text x="31.6" y="24.7">PA6(AD6)</text>
<text x="31.6" y="27.3">PA5(AD5)</text>
<text x="31.6" y="29.8">PA4(AD4)</text>
<text x="43.6" y="26.1">73</text>
<text x="43.6" y="28.7">74</text>
<text x="106.2" y="24.7">PF6(ADC6/TDO)</text>
<text x="106.2" y="27.3">PF5(ADC5/TMS)</text>
<text x="106.4" y="29.8">PF4(ADC4/TCK)</text>
<text x="124.9" y="26.1">92</text>
<text x="124.9" y="28.7">93</text>
<text x="159.9" y="24.7">4</text>
<text x="159.9" y="27.3">5</text>
<text x="159.9" y="29.8">6</text>
<text x="31.6" y="32.3">PA3(AD3)</text>
<text x="31.6" y="34.9">PA2(AD2)</text>
<text x="43.6" y="31.2">75</text>
<text x="43.6" y="33.7">76</text>
<text x="111.3" y="32.3">PF3(ADC3)</text>
<text x="111.3" y="34.9">PF2(ADC2)</text>
<text x="124.9" y="31.2">94</text>
<text x="124.9" y="33.7">95</text>
<text x="186.3" y="30.7" transform="rotate(-90 186.3 30.7)">VCC</text>
<text x="191.3" y="30.7" transform="rotate(-90 191.3 30.7)">VCC</text>
<text x="196.4" y="30.7" transform="rotate(-90 196.4 30.7)">VCC</text>
<text x="201.5" y="30.7" transform="rotate(-90 201.5 30.7)">VCC</text>
<text x="206.6" y="32" transform="rotate(-90 206.6 32)">AVCC</text>
<text x="31.6" y="37.4">PA1(AD1)</text>
<text x="31.6" y="40">PA0(AD0)</text>
<text x="43.6" y="36.3">77</text>
<text x="43.6" y="38.8">78</text>
<text x="111.3" y="37.4">PF1(ADC1)</text>
<text x="111.3" y="40">PF0(ADC0)</text>
<text x="124.9" y="36.3">96</text>
<text x="124.9" y="38.8">97</text>
<text x="202.9" y="37.4">AREF</text>
<text x="211.2" y="36.3">98</text>
<text x="211.2" y="41.4">34</text>
<text x="202.2" y="42.5">XTAL1</text>
<text x="202.2" y="45">XTAL2</text>
<text x="211.2" y="43.9">33</text>
<text x="201.5" y="50.1">RESET</text>
<text x="211.2" y="49">30</text>
<text x="17.7" y="55.2">PB7(OC0A/OC1C/PCINT7)</text>
<text x="24.2" y="57.7">PB6(OC1B/PCINT6)</text>
<text x="46.2" y="54.1">26</text>
<text x="46.2" y="56.6">25</text>
<text x="46.2" y="59.1">24</text>
<text x="107" y="57.7">PG4(TOSC1)</text>
<text x="108.2" y="55.2">PG5(OC0B)</text>
<text x="122.4" y="56.6">29</text>
<text x="122.4" y="59.1">28</text>
<text x="122.4" y="54.1">1</text>
<text x="186.3" y="59.7" transform="rotate(-90 186.3 59.7)">GND</text>
<text x="191.3" y="59.7" transform="rotate(-90 191.3 59.7)">GND</text>
<text x="196.4" y="59.7" transform="rotate(-90 196.4 59.7)">GND</text>
<text x="201.5" y="59.7" transform="rotate(-90 201.5 59.7)">GND</text>
<text x="206.6" y="59.7" transform="rotate(-90 206.6 59.7)">GND</text>
<text x="24.2" y="60.2">PB5(OC1A/PCINT5)</text>
<text x="24.2" y="62.8">PB4(OC2A/PCINT4)</text>
<text x="24.6" y="65.3">PB3(MISO/PCINT3)</text>
<text x="46.2" y="61.7">23</text>
<text x="46.2" y="64.2">22</text>
<text x="107" y="60.2">PG3(TOSC2)</text>
<text x="110" y="62.8">PG2(ALE)</text>
<text x="111" y="65.3">PG1(RD)</text>
<text x="122.4" y="61.7">70</text>
<text x="122.4" y="64.2">52</text>
<text x="185.1" y="64.6" transform="rotate(-90 185.1 64.6)">11</text>
<text x="190.2" y="64.8" transform="rotate(-90 190.2 64.8)">32</text>
<text x="195.3" y="64.8" transform="rotate(-90 195.3 64.8)">62</text>
<text x="200.4" y="64.8" transform="rotate(-90 200.4 64.8)">81</text>
<text x="205.4" y="64.8" transform="rotate(-90 205.4 64.8)">99</text>
<text x="24.6" y="67.9">PB2(MOSI/PCINT2)</text>
<text x="25.7" y="70.4">PB1(SCK/PCINT1)</text>
<text x="46.2" y="66.8">21</text>
<text x="46.2" y="69.3">20</text>
<text x="46.2" y="71.8">19</text>
<text x="110.4" y="67.9">PG0(WR)</text>
<text x="122.4" y="66.8">51</text>
<text x="27.2" y="72.9">PB0(SS/PCINT0)</text>
<text x="31.7" y="88.2">PC7(A15)</text>
<text x="43.6" y="87.1">60</text>
<text x="43.6" y="89.6">59</text>
<text x="105.8" y="88.2">PH6(OC2B)</text>
<text x="109.1" y="85.6">PH7(T4)</text>
<text x="119.8" y="84.5">27</text>
<text x="119.8" y="87.1">18</text>
<text x="119.8" y="89.6">17</text>
<text x="185.8" y="89.6">42</text>
<text x="31.7" y="90.7">PC6(A14)</text>
<text x="31.7" y="93.3">PC5(A13)</text>
<text x="31.7" y="95.8">PC4(A12)</text>
<text x="43.6" y="92.2">58</text>
<text x="43.6" y="94.7">57</text>
<text x="105.7" y="90.7">PH5(OC4C)</text>
<text x="105.8" y="93.3">PH4(OC4B)</text>
<text x="105.8" y="95.8">PH3(OC4A)</text>
<text x="119.8" y="92.2">16</text>
<text x="119.8" y="94.7">15</text>
<text x="172.1" y="95.8">PL5(OC5C)</text>
<text x="179.4" y="90.7">PL7</text>
<text x="179.4" y="93.3">PL6</text>
<text x="185.8" y="92.2">41</text>
<text x="185.8" y="94.7">40</text>
<text x="31.7" y="100.9">PC2(A10)</text>
<text x="31.8" y="98.3">PC3(A11)</text>
<text x="43.6" y="97.2">56</text>
<text x="43.6" y="99.8">55</text>
<text x="106.1" y="98.3">PH2(XCK2)</text>
<text x="106.2" y="100.9">PH1(TXD2)</text>
<text x="119.8" y="97.2">14</text>
<text x="119.8" y="99.8">13</text>
<text x="172.2" y="98.3">PL4(OC5B)</text>
<text x="172.2" y="100.9">PL3(OC5A)</text>
<text x="185.8" y="97.2">39</text>
<text x="185.8" y="99.8">38</text>
<text x="32.9" y="103.4">PC1(A9)</text>
<text x="32.9" y="106">PC0(A8)</text>
<text x="43.6" y="102.3">54</text>
<text x="43.6" y="104.9">53</text>
<text x="106" y="103.4">PH0(RXD2)</text>
<text x="119.8" y="102.3">12</text>
<text x="173.3" y="106">PL1(ICP5)</text>
<text x="175.5" y="103.4">PL2(T5)</text>
<text x="185.8" y="102.3">37</text>
<text x="185.8" y="104.9">36</text>
<text x="185.8" y="107.4">35</text>
<text x="173.3" y="108.5">PL0(ICP4)</text>
<text x="116" y="118.7">PJ7</text>
<text x="122.4" y="117.5">79</text>
<text x="32.9" y="123.7">PD7(T0)</text>
<text x="43.6" y="122.6">50</text>
<text x="43.6" y="125.1">49</text>
<text x="105.9" y="121.2">PJ6(PCINT15)</text>
<text x="105.9" y="123.7">PJ5(PCINT14)</text>
<text x="122.4" y="120.1">69</text>
<text x="122.4" y="122.6">68</text>
<text x="122.4" y="125.1">67</text>
<text x="29.9" y="128.8">PD5(XCK1)</text>
<text x="30.7" y="131.4">PD4(ICP1)</text>
<text x="32.9" y="126.3">PD6(T1)</text>
<text x="43.6" y="127.7">48</text>
<text x="43.6" y="130.2">47</text>
<text x="99.9" y="131.4">PJ2(XCK3/PCINT11)</text>
<text x="105.9" y="126.3">PJ4(PCINT13)</text>
<text x="105.9" y="128.8">PJ3(PCINT12)</text>
<text x="122.4" y="127.7">66</text>
<text x="122.4" y="130.2">65</text>
<text x="24.6" y="136.4">PD2(RXD1/INT2)</text>
<text x="24.8" y="133.9">PD3(TXD1/INT3)</text>
<text x="43.6" y="132.8">46</text>
<text x="43.6" y="135.3">45</text>
<text x="43.6" y="137.8">44</text>
<text x="99.9" y="133.9">PJ1(TXD3/PCINT10)</text>
<text x="100.8" y="136.4">PJ0(RXD3/PCINT9)</text>
<text x="122.4" y="132.8">64</text>
<text x="122.4" y="135.3">63</text>
<text x="25.9" y="139">PD1(SDA/INT1)</text>
<text x="26.1" y="141.5">PD0(SCL/INT0)</text>
<text x="43.6" y="140.4">43</text>
<text x="108.3" y="154.2">PK7(ADC15/PCINT23)</text>
<text x="132.5" y="153.1">82</text>
<text x="132.5" y="155.6">83</text>
<text x="19.3" y="161.8">PE7(CLKO/ICP3/INT7)</text>
<text x="43.6" y="160.7">9</text>
<text x="108.3" y="156.8">PK6(ADC14/PCINT22)</text>
<text x="108.3" y="159.3">PK5(ADC13/PCINT21)</text>
<text x="108.3" y="161.8">PK4(ADC12/PCINT20)</text>
<text x="132.5" y="158.2">84</text>
<text x="132.5" y="160.7">85</text>
<text x="24.5" y="166.9">PE5(OC3C/INT5)</text>
<text x="27.9" y="164.3">PE6(T3/INT6)</text>
<text x="43.6" y="163.2">8</text>
<text x="43.6" y="165.8">7</text>
<text x="108.3" y="166.9">PK2(ADC10/PCINT18)</text>
<text x="108.5" y="164.3">PK3(ADC11/PCINT19)</text>
<text x="132.5" y="163.2">86</text>
<text x="132.5" y="165.8">87</text>
<text x="232.7" y="164.3">1</text>
<text x="232.7" y="166.9">2</text>
<text x="24.5" y="172">PE3(OC3A/AIN1)</text>
<text x="24.6" y="169.4">PE4(OC3B/INT4)</text>
<text x="43.6" y="168.3">6</text>
<text x="43.6" y="170.9">5</text>
<text x="43.6" y="173.4">4</text>
<text x="109.5" y="169.4">PK1(ADC9/PCINT17)</text>
<text x="109.5" y="172">PK0(ADC8/PCINT16)</text>
<text x="132.5" y="168.3">88</text>
<text x="132.5" y="170.9">89</text>
<text x="232.7" y="169.4">3</text>
<text x="232.7" y="172">4</text>
<text x="21.8" y="179.6">PE0(RXD0/PCINT8)</text>
<text x="24.8" y="174.5">PE2(XCK0/AIN0)</text>
<text x="30.1" y="177">PE1(TXD0)</text>
<text x="43.6" y="175.9">3</text>
<text x="43.6" y="178.5">2</text>
<text x="232.7" y="174.5">5</text>
<text x="232.7" y="177">6</text>
</g>
<g font-size="1.8" fill="#800000">
<text x="233.1" y="41.1">Digi#:887-1086-1-ND, 16MHz</text>
<text x="129.6" y="74.7">Digi#:535-11898-1-ND, 32.768kHz</text>
<text x="155" y="133.1">GPS piped here just in case</text>
<text x="68.7" y="138.2">GAVR interrupt</text>
<text x="68.7" y="140.8">GAVR interrupt</text>
<text x="160.1" y="156">Bone interrupt</text>
<text x="160.1" y="153.5">WAVR interrupt</text>
<text x="70" y="160.4">Alerts for shutdown</text>
<text x="81.4" y="162.9">Pull Down For Interrupts</text>
</g>
</svg>
